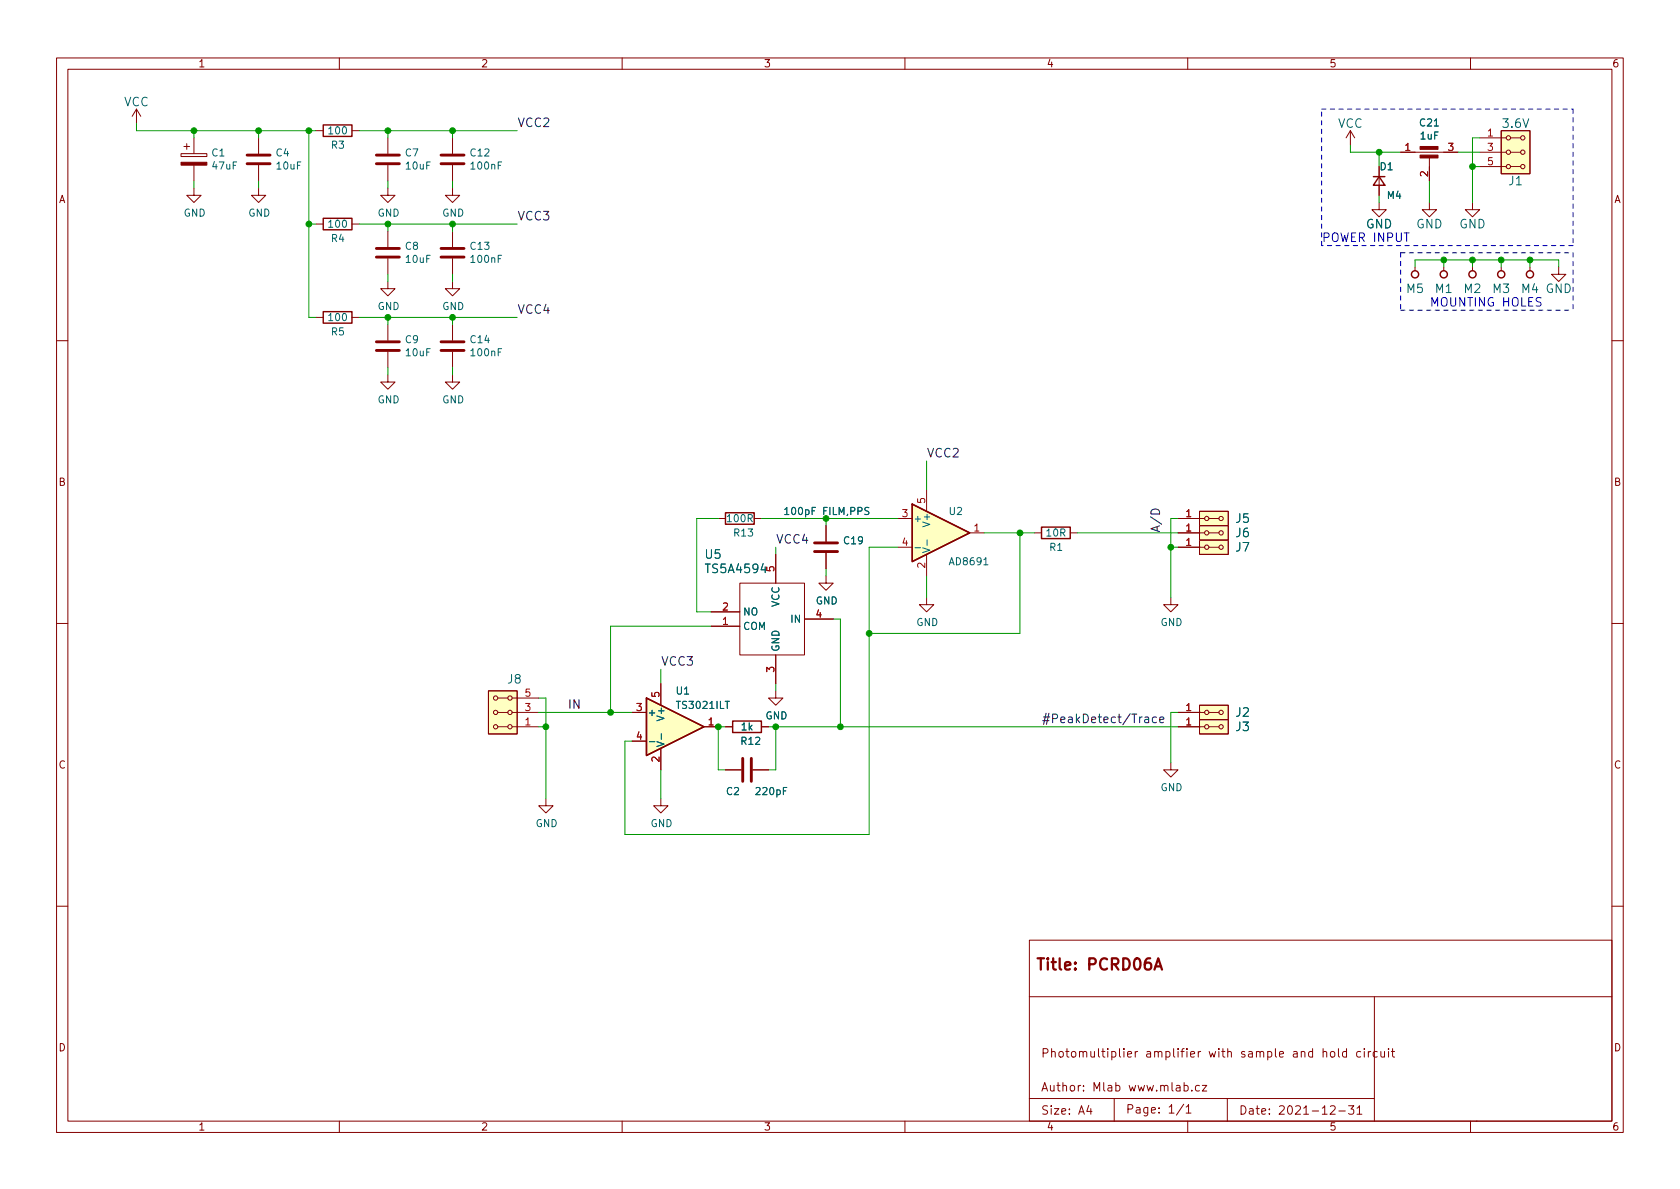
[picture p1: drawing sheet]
<svg xmlns="http://www.w3.org/2000/svg" width="297mm" height="210mm" viewBox="0 0 297 210" stroke-linecap="round" stroke-linejoin="round" font-family="sans-serif">
<g fill="none" stroke="#840000" stroke-width=".18">
<path d="M10 10.2h277v190.1h-277zM12 12.2h273v186.1h-273zM24.1 19.3l-.7 1.3M24.1 19.3v2.5M24.1 19.3l.8 1.3M60 10.2v2M110 10.2v2M160 10.2v2M210 10.2v2M260 10.2v2M32 27.2h4.6v.5h-4.6zM32.5 25.9h1"/>
<path d="M33 25.4v1M34.3 33.3v1.2h1.3l-1.3 1.3-1.3-1.3h1.3M34.3 24.4v2.8M34.3 29.2v2.8M45.7 33.3v1.2h1.3l-1.3 1.3-1.3-1.3h1.3M45.7 24.4v2.8M45.7 29.2v2.8M55.9 23.1h1.2M55.9 39.6h1.2M62.2 23.1h1.3M62.2 39.6h1.3M68.6 33.3v1.2h1.2l-1.2 1.3-1.3-1.3h1.3"/>
<path d="M68.6 24.4v2.8M68.6 29.2v2.8M80 33.3v1.2h1.3l-1.3 1.3-1.3-1.3h1.3M80 24.4v2.8M80 29.2v2.8M238.8 23.1l-.8 1.3M238.8 23.1v2.5M238.8 23.1l.7 1.3M243.8 35.8v1.3h1.3l-1.3 1.2-1.2-1.2h1.2M243.8 29.5v5M247.6 26.9h10.2M252.7 35.8v1.3h1.3l-1.3 1.2-1.2-1.2h1.2"/>
<path d="M252.7 27.7v4.3M260.3 35.8v1.3h1.3l-1.3 1.2-1.2-1.2h1.2M261.6 29.5h4.7M261.6 26.9h4.7M261.6 24.4h4.7M265.4 23.1h5.1v7.6h-5.1zM267.1 29.5h1.8M267.1 26.9h1.8M267.1 24.4h1.8M55.9 56.1h1.2M62.2 56.1h1.3M68.6 49.8v1.2h1.2l-1.2 1.3-1.3-1.3h1.3"/>
<path d="M68.6 40.9v2.8M68.6 45.7v2.8M68.6 57.4v2.8M80 49.8v1.2h1.3l-1.3 1.3-1.3-1.3h1.3M80 40.9v2.8M80 45.7v2.8M80 57.4v2.8M250.2 47.2v.7M255.3 47.2v.7M260.3 47.2v.7M265.4 47.2v.7M270.5 47.2v.7"/>
<path d="M275.6 47.2v1.3h1.3l-1.3 1.3-1.3-1.3h1.3M10 60.2h2M68.6 66.3v1.3h1.2l-1.2 1.2-1.3-1.2h1.3M68.6 62.2v2.8M80 66.3v1.3h1.3l-1.3 1.2-1.3-1.2h1.3M80 62.2v2.8M285 60.2h2M127 91.7h1.3M133.3 91.7h1.3M137.2 98v5.1M146 93v2.8M146 97.8v2.8"/>
<path d="M158.7 91.7h2.6M158.7 96.8h2.6M163.8 86.6v3.8M163.8 98v3.8M171.4 94.2h2.6M182.9 94.2h1.2M189.2 94.2h1.3M208.3 91.7h4.7M208.3 94.2h4.7M208.3 96.8h4.7M212.1 90.4h5.1v2.6h-5.1zM212.1 95.5h5.1v2.5h-5.1z"/>
<path d="M212.1 93h5.1v2.5h-5.1zM213.7 91.7h1.8M213.7 94.2h1.8M213.7 96.8h1.8M10 110.2h2M125.7 110.7h5.1M125.7 108.2h5.1M130.8 103.1h11.4v12.7h-11.4zM137.2 115.8v5.1M142.2 109.5h5.1M146 101.8v1.3h1.3l-1.3 1.3-1.2-1.3h1.2M163.8 105.7v1.2h1.3l-1.3 1.3-1.2-1.3h1.2"/>
<path d="M207 105.7v1.2h1.3l-1.3 1.3-1.3-1.3h1.3M285 110.2h2M86.4 122.2h5v7.6h-5zM88 128.5h1.8M88 126h1.8M88 123.4h1.8M90.6 128.5h4.6M90.6 126h4.6M90.6 123.4h4.6M111.8 126h2.5M111.8 131.1h2.5M116.8 120.9v3.8"/>
<path d="M116.8 132.3v3.8M124.5 128.5h2.5M128.3 128.5h1.2M128.3 136.1h2.8M133.1 136.1h2.8M134.6 128.5h1.3M137.2 122.2v1.2h1.2l-1.2 1.3-1.3-1.3h1.3M207 134.9v1.2h1.3l-1.3 1.3-1.3-1.3h1.3M208.3 128.5h4.7M208.3 126h4.7M212.1 127.2h5.1v2.6h-5.1zM212.1 124.7h5.1v2.5h-5.1z"/>
<path d="M213.7 128.5h1.8M213.7 126h1.8M96.5 141.2v1.3h1.3l-1.3 1.3-1.3-1.3h1.3M116.8 141.2v1.3h1.3l-1.3 1.3-1.2-1.3h1.2M10 160.2h2M182 166.3h103v32h-103zM182 176.3h103M243 176.3v22M285 160.2h2M60 198.3v2M110 198.3v2M160 198.3v2"/>
<path d="M182 194.3h61M192.5 195.5l-.4 1h1M192.9 196v1M197 194.3v4M209.3 195.3l-1.3 1.9M209.4 192l.4-.1 .3 .3v.4l-.2 .3h-.5M209.7 195.8l.4-.5v1.5M209.7 196.8h.9M210 198.3v2M210.7 192.8v.1M212.1 192l-.5-.1-.2 .3v.4l.1 .3h.6M212.6 191.9h.8l-.8 1h.8"/>
<path d="M217 194.3v4M233.9 186.1l.2-.2 .4 .1 .1 .9M233.9 185.4v1.5M235.2 195.7l.6-.2 .2 .2 .1 .3-1 1h1M235.4 186l.3-.1 .3 .3v.4l-.3 .3h-.3l-.2-.3v-.4zM236.6 185.4v1.3l.3 .2M236.7 196.5h1.2M238.1 186l-.5-.1-.2 .3v.4l.1 .3h.6M238.1 185.4v1.5M238.4 195.5h1l-.5 .6 .4 .1v.7l-.2 .1h-.5l-.2-.1M239.9 196l.5-.5v1.5M239.9 197h.9"/>
<path d="M240.6 186l-.5-.1-.2 .3v.4l.1 .3h.6M241.2 185.4v.2M241.2 185.9v1M241.9 185.9v1M242.4 185.9l-.3 .1-.2 .2M243.5 186l-.4-.1-.3 .3v.4l.1 .3h.6M244.1 185.9l.1 1h.4l.2-.1M244.8 185.9v1M245.5 185.4v.2M245.5 185.9v1M246 185.9h.6M246.2 185.4v1.3l.4 .2"/>
<path d="M260 198.3v2M261 198.3h.1"/>
<circle cx="266.7" cy="29.5" r=".38"/>
<circle cx="266.7" cy="26.9" r=".38"/>
<circle cx="266.7" cy="24.4" r=".38"/>
<circle cx="269.2" cy="29.5" r=".38"/>
<circle cx="269.2" cy="26.9" r=".38"/>
<circle cx="269.2" cy="24.4" r=".38"/>
<circle cx="213.4" cy="91.7" r=".38"/>
<circle cx="213.4" cy="96.8" r=".38"/>
<circle cx="213.4" cy="94.2" r=".38"/>
<circle cx="215.9" cy="91.7" r=".38"/>
<circle cx="215.9" cy="94.2" r=".38"/>
<circle cx="215.9" cy="96.8" r=".38"/>
<circle cx="87.6" cy="128.5" r=".38"/>
<circle cx="87.6" cy="123.4" r=".38"/>
<circle cx="87.6" cy="126" r=".38"/>
<circle cx="90.2" cy="126" r=".38"/>
<circle cx="90.2" cy="128.5" r=".38"/>
<circle cx="90.2" cy="123.4" r=".38"/>
<circle cx="213.4" cy="128.5" r=".38"/>
<circle cx="213.4" cy="126" r=".38"/>
<circle cx="215.9" cy="126" r=".38"/>
<circle cx="215.9" cy="128.5" r=".38"/>
</g>
<path d="M204.1 171.5l.7-2 .7 2M204.3 170.9h1" fill="none" stroke="#840000" stroke-width=".4"/>
<g fill="#ffffc2" stroke="#ffffc2" stroke-width=".18">
<path d="M212.1 90.4h5.1v2.6h-5.1z"/>
<path d="M114.3 123.4l10.2 5.1-10.2 5.1z"/>
<path d="M161.3 89.1l10.1 5.1-10.1 5.1z"/>
<path d="M212.1 95.5h5.1v2.5h-5.1z"/>
<path d="M212.1 93h5.1v2.5h-5.1z"/>
<path d="M212.1 127.2h5.1v2.6h-5.1z"/>
<path d="M212.1 124.7h5.1v2.5h-5.1z"/>
<path d="M265.4 23.1h5.1v7.6h-5.1z"/>
<path d="M86.4 122.2h5v7.6h-5z"/>
</g>
<g fill="none" stroke="#840000" stroke-width=".25">
<path d="M57.1 22.1h5.1v2h-5.1zM57.1 38.6h5.1v2h-5.1zM242.8 31.2h2.1M243.8 31.2l1.1 1.6h-2.1zM57.1 55.1h5.1v2h-5.1zM128.3 90.7h5v2h-5zM161.3 89.1l10.1 5.1-10.1 5.1zM184.1 93.2h5.1v2h-5.1zM114.3 123.4l10.2 5.1-10.2 5.1zM129.5 127.5h5.1v2h-5.1z"/>
<circle cx="250.2" cy="48.5" r=".63"/>
<circle cx="255.3" cy="48.5" r=".63"/>
<circle cx="260.3" cy="48.5" r=".63"/>
<circle cx="265.4" cy="48.5" r=".63"/>
<circle cx="270.5" cy="48.5" r=".63"/>
</g>
<path d="M138.8 90.1l.3-.4v1.3M138.8 91h.7M153.6 89.8l-.5-.1-.1 .1v.4l.5 .2 .1 .4-.2 .2-.5-.1M161.8 96.9h1M163.1 96.9l1.3 .4-1.3 .4M163.9 95.5v.9M114.8 131.1h1M116.9 129.8v.9" fill="none" stroke="#006464" stroke-width=".18"/>
<g fill="none" stroke="#840000" stroke-width=".51">
<path d="M43.7 29h4.1M43.7 27.4h4.1M66.5 29h4.1M66.5 27.4h4.1M78 29h4M78 27.4h4M66.5 45.5h4.1M66.5 43.9h4.1M78 45.5h4M78 43.9h4M66.5 62h4.1M66.5 60.4h4.1"/>
<path d="M78 62h4M78 60.4h4M144 97.5h4.1M144 96h4.1M131.3 134.1v4.1M132.8 134.1v4.1"/>
</g>
<g fill="#840000" stroke="#840000" stroke-width=".18">
<path d="M32 28.7h4.6v.5h-4.6z"/>
<path d="M251.1 27.4h3.2v.5h-3.2z"/>
<path d="M251.1 25.9h3.2v.5h-3.2z"/>
</g>
<path d="M203.7 90.2a.8 .8 0 0 1 .9-.1 .8 .8 0 0 1 .4 .8h-1.5v-.4zM202.4 126.9h.6l.1 .9M203.1 127.1l-.5 .1a.3 .3 0 0 0-.2 .3 .3 .3 0 0 0 .2 .3l.5-.1M204.5 126.9l-.5-.1-.3 .3v.4l.2 .2h.6M205.1 127.3l.7-.2-.1-.2-.4-.1-.2 .2v.7h.6" fill="none" stroke="#0f0f0f" stroke-width=".18"/>
<path d="M233.7 19.3h44.4M278.1 19.3v24.1M233.7 43.4v-24.1M247.6 44.7v10.2M247.6 44.7h30.5M247.6 54.9h30.5M278.1 43.4h-44.4M278.1 44.7v10.2" fill="none" stroke="#0000c2" stroke-width=".18" stroke-dasharray=".8 .8"/>
<g fill="none" stroke="#009600" stroke-width=".18">
<path d="M24.1 21.8v1.3h31.8M34.3 23.1v1.3M34.3 32v1.3M45.7 23.1v1.3M45.7 32v1.3M54.6 23.1v33h1.3M54.6 39.6h1.3M63.5 23.1h27.9M63.5 39.6h27.9M68.6 23.1v1.3M68.6 32v1.3M68.6 39.6v1.3"/>
<path d="M80 23.1v1.3M80 32v1.3M80 39.6v1.3M238.8 25.6v1.3h8.8M243.8 26.9v2.6M243.8 34.5v1.3M252.7 32v3.8M257.8 26.9h3.8M260.3 29.5h1.3M261.6 24.4h-1.3v11.4M63.5 56.1h27.9M68.6 48.5v1.3"/>
<path d="M68.6 56.1v1.3M80 48.5v1.3M80 56.1v1.3M250.2 47.2v-1.2h25.4v1.2M255.3 46v1.2M260.3 46v1.2M265.4 46v1.2M270.5 46v1.2M68.6 65v1.3M80 65v1.3M127 91.7h-3.8v16.5h2.5M134.6 91.7h24.1"/>
<path d="M137.2 96.8v1.2M146 91.7v1.3M158.7 96.8h-5v50.8h-43.2v-16.5h1.3M163.8 81.5v5.1M174 94.2h8.9M180.3 94.2v17.8h-26.6M190.5 94.2h17.8M207 96.8h1.3M208.3 91.7h-1.3v14M116.8 118.4v2.5M125.7 110.7h-17.8v15.3M146 100.6v1.2"/>
<path d="M147.3 109.5h1.3v19M163.8 101.8v3.9M95.2 128.5h1.3M95.2 123.4h1.3v17.8M95.2 126h16.6M116.8 136.1v5.1M128.3 128.5h-1.3v7.6h1.3M135.9 128.5h72.4M137.2 128.5v7.6h-1.3M137.2 120.9v1.3M208.3 126h-1.3v8.9"/>
</g>
<g fill="#009600" stroke="#009600" stroke-width=".18">
<circle cx="68.6" cy="56.1" r=".51"/>
<circle cx="80" cy="56.1" r=".51"/>
<circle cx="80" cy="39.6" r=".51"/>
<circle cx="68.6" cy="39.6" r=".51"/>
<circle cx="108" cy="126" r=".51"/>
<circle cx="96.5" cy="128.5" r=".51"/>
<circle cx="260.3" cy="46" r=".51"/>
<circle cx="260.3" cy="29.5" r=".51"/>
<circle cx="270.5" cy="46" r=".51"/>
<circle cx="265.4" cy="46" r=".51"/>
<circle cx="146.1" cy="91.7" r=".51"/>
<circle cx="153.7" cy="112" r=".51"/>
<circle cx="148.6" cy="128.5" r=".51"/>
<circle cx="180.3" cy="94.2" r=".51"/>
<circle cx="207" cy="96.8" r=".51"/>
<circle cx="243.8" cy="26.9" r=".51"/>
<circle cx="255.3" cy="46" r=".51"/>
<circle cx="137.2" cy="128.5" r=".51"/>
<circle cx="127" cy="128.5" r=".51"/>
<circle cx="54.6" cy="23.1" r=".51"/>
<circle cx="45.7" cy="23.1" r=".51"/>
<circle cx="34.3" cy="23.1" r=".51"/>
<circle cx="54.6" cy="39.6" r=".51"/>
<circle cx="68.6" cy="23.1" r=".51"/>
<circle cx="80" cy="23.1" r=".51"/>
</g>
<text font-size="2.8" fill="#840000" x="183" y="171.6">Title: PCRD06A</text>
<g font-size="2.1" fill="#006464">
<text x="21.9" y="18.8">VCC</text>
<text x="236.5" y="22.6">VCC</text>
<text x="265.8" y="22.6">3.6V</text>
<text x="266.8" y="32.8">J1</text>
<text x="241.5" y="40.4">GND</text>
<text x="250.4" y="40.4">GND</text>
<text x="258" y="40.4">GND</text>
<text x="248.7" y="51.8">M5</text>
<text x="253.8" y="51.8">M1</text>
<text x="258.9" y="51.8">M2</text>
<text x="264" y="51.8">M3</text>
<text x="269" y="51.8">M4 GND</text>
<text x="218.5" y="92.5">J5</text>
<text x="218.5" y="95">J6</text>
<text x="124.7" y="98.8">U5</text>
<text x="125.1" y="101.3">TS5A4594</text>
<text x="218.5" y="97.5">J7</text>
<text x="89.8" y="120.9">J8</text>
<text x="218.5" y="129.3">J3</text>
<text x="218.5" y="126.7">J2</text>
</g>
<g font-size="2.1" fill="#0f0f0f">
<text x="91.4" y="22.5">VCC2</text>
<text x="91.4" y="39">VCC3</text>
<text x="91.4" y="55.5">VCC4</text>
<text x="163.8" y="80.9">VCC2</text>
<text x="205.1" y="94.2" transform="rotate(-90 205.1 94.2)">A/D</text>
<text x="137.2" y="96.1">VCC4</text>
<text x="116.8" y="117.7">VCC3</text>
<text x="100.3" y="125.3">IN</text>
<text x="184.1" y="127.9">#PeakDetect/Trace</text>
</g>
<g font-size="2.1" fill="#0000c2">
<text x="233.7" y="42.8">POWER INPUT</text>
<text x="252.7" y="54.2">MOUNTING HOLES</text>
</g>
<g font-size="2.1" fill="#840000">
<text x="184" y="187">Photomultiplier amplifier with sample and hold circuit</text>
<text x="184" y="193">Author: Mlab www.mlab.cz</text>
<text x="184" y="197.1">Size: A4</text>
<text x="199" y="196.9">Page: 1/1</text>
<text x="219" y="197.1">Date: 2021-12-31</text>
</g>
<g font-size="1.8" fill="#840000">
<text x="35" y="11.9">1</text>
<text x="85" y="11.9">2</text>
<text x="135" y="11.9">3</text>
<text x="185" y="11.9">4</text>
<text x="235" y="11.9">5</text>
<text x="285" y="11.9">6</text>
<text x="10.3" y="35.9">A</text>
<text x="285.3" y="35.9">A</text>
<text x="10.3" y="85.9">B</text>
<text x="285.3" y="85.9">B</text>
<text x="10.3" y="135.9">C</text>
<text x="285.3" y="135.9">C</text>
<text x="10.3" y="185.9">D</text>
<text x="285.3" y="185.9">D</text>
<text x="35" y="199.9">1</text>
<text x="85" y="199.9">2</text>
<text x="135" y="199.9">3</text>
<text x="185" y="199.9">4</text>
<text x="235" y="199.9">5</text>
<text x="285" y="199.9">6</text>
</g>
<g font-size="1.8" fill="#006464">
<text x="58.2" y="23.7">100</text>
<text x="251.1" y="22.3">C21</text>
<text x="37.5" y="27.7">C1</text>
<text x="37.6" y="30">47uF</text>
<text x="48.8" y="27.7">C4</text>
<text x="49" y="30">10uF</text>
<text x="58.6" y="26.3">R3</text>
<text x="71.7" y="27.7">C7</text>
<text x="71.8" y="30">10uF</text>
<text x="83.2" y="27.7">C12</text>
<text x="83.4" y="30">100nF</text>
<text x="251.2" y="24.7">1uF</text>
<text x="244" y="30.1">D1</text>
<text x="245.3" y="35.2">M4</text>
<text x="32.5" y="38.3">GND</text>
<text x="43.9" y="38.3">GND</text>
<text x="58.2" y="40.3">100</text>
<text x="66.7" y="38.3">GND</text>
<text x="78.2" y="38.3">GND</text>
<text x="58.6" y="42.8">R4</text>
<text x="71.7" y="44.2">C8</text>
<text x="71.8" y="46.5">10uF</text>
<text x="83.2" y="44.2">C13</text>
<text x="83.4" y="46.5">100nF</text>
<text x="58.2" y="56.8">100</text>
<text x="58.6" y="59.3">R5</text>
<text x="66.7" y="54.8">GND</text>
<text x="78.2" y="54.8">GND</text>
<text x="71.7" y="60.7">C9</text>
<text x="71.8" y="63">10uF</text>
<text x="83.2" y="60.7">C14</text>
<text x="83.4" y="63">100nF</text>
<text x="66.7" y="71.3">GND</text>
<text x="78.2" y="71.3">GND</text>
<text x="128.7" y="92.3">100R</text>
<text x="129.8" y="94.9">R13</text>
<text x="139.3" y="91.1">100pF FILM,PPS</text>
<text x="161.4" y="92.3">+</text>
<text x="164.5" y="92.8" transform="rotate(-90 164.5 92.8)">V+</text>
<text x="167.9" y="91.1">U2</text>
<text x="185.1" y="94.9">10R</text>
<text x="149.3" y="96.2">C19</text>
<text x="168.1" y="99.9">AD8691</text>
<text x="185.6" y="97.4">R1</text>
<text x="137.8" y="107.4" transform="rotate(-90 137.8 107.4)">VCC</text>
<text x="144.2" y="106.9">GND</text>
<text x="131.3" y="111.4">COM</text>
<text x="131.3" y="108.8">NO</text>
<text x="140" y="110.1">IN</text>
<text x="162" y="110.7">GND</text>
<text x="205.2" y="110.7">GND</text>
<text x="137.8" y="115.3" transform="rotate(-90 137.8 115.3)">GND</text>
<text x="119.6" y="122.8">U1</text>
<text x="119.8" y="125.3">TS3021ILT</text>
<text x="114.4" y="126.6">+</text>
<text x="117.5" y="127" transform="rotate(-90 117.5 127)">V+</text>
<text x="131.1" y="129.2">1k</text>
<text x="131.1" y="131.7">R12</text>
<text x="135.3" y="127.2">GND</text>
<text x="117.5" y="132.2" transform="rotate(-90 117.5 132.2)">V-</text>
<text x="128.5" y="140.6">C2</text>
<text x="133.8" y="140.6">220pF</text>
<text x="205.2" y="139.9">GND</text>
<text x="94.7" y="146.2">GND</text>
<text x="115" y="146.2">GND</text>
</g>
<g font-size="1.8" fill="#a90000">
<text x="248.4" y="26.7">1</text>
<text x="256" y="26.7">3</text>
<text x="263" y="24.1">1</text>
<text x="263" y="26.7">3</text>
<text x="263" y="29.2">5</text>
<text x="252.5" y="31.2" transform="rotate(-90 252.5 31.2)">2</text>
<text x="163.6" y="89" transform="rotate(-90 163.6 89)">5</text>
<text x="159.5" y="91.4">3</text>
<text x="172.2" y="94">1</text>
<text x="209.7" y="91.4">1</text>
<text x="209.7" y="94">1</text>
<text x="136.9" y="101.1" transform="rotate(-90 136.9 101.1)">5</text>
<text x="159.5" y="96.5">4</text>
<text x="163.6" y="100.4" transform="rotate(-90 163.6 100.4)">2</text>
<text x="209.7" y="96.5">1</text>
<text x="127.8" y="107.9">2</text>
<text x="127.8" y="110.5">1</text>
<text x="144.3" y="109.2">4</text>
<text x="136.9" y="118.9" transform="rotate(-90 136.9 118.9)">3</text>
<text x="92.9" y="125.7">3</text>
<text x="92.9" y="123.2">5</text>
<text x="112.5" y="125.7">3</text>
<text x="116.6" y="123.3" transform="rotate(-90 116.6 123.3)">5</text>
<text x="209.7" y="125.7">1</text>
<text x="92.9" y="128.3">1</text>
<text x="112.5" y="130.8">4</text>
<text x="125.2" y="128.3">1</text>
<text x="209.7" y="128.3">1</text>
<text x="116.6" y="134.7" transform="rotate(-90 116.6 134.7)">2</text>
</g>
</svg>
